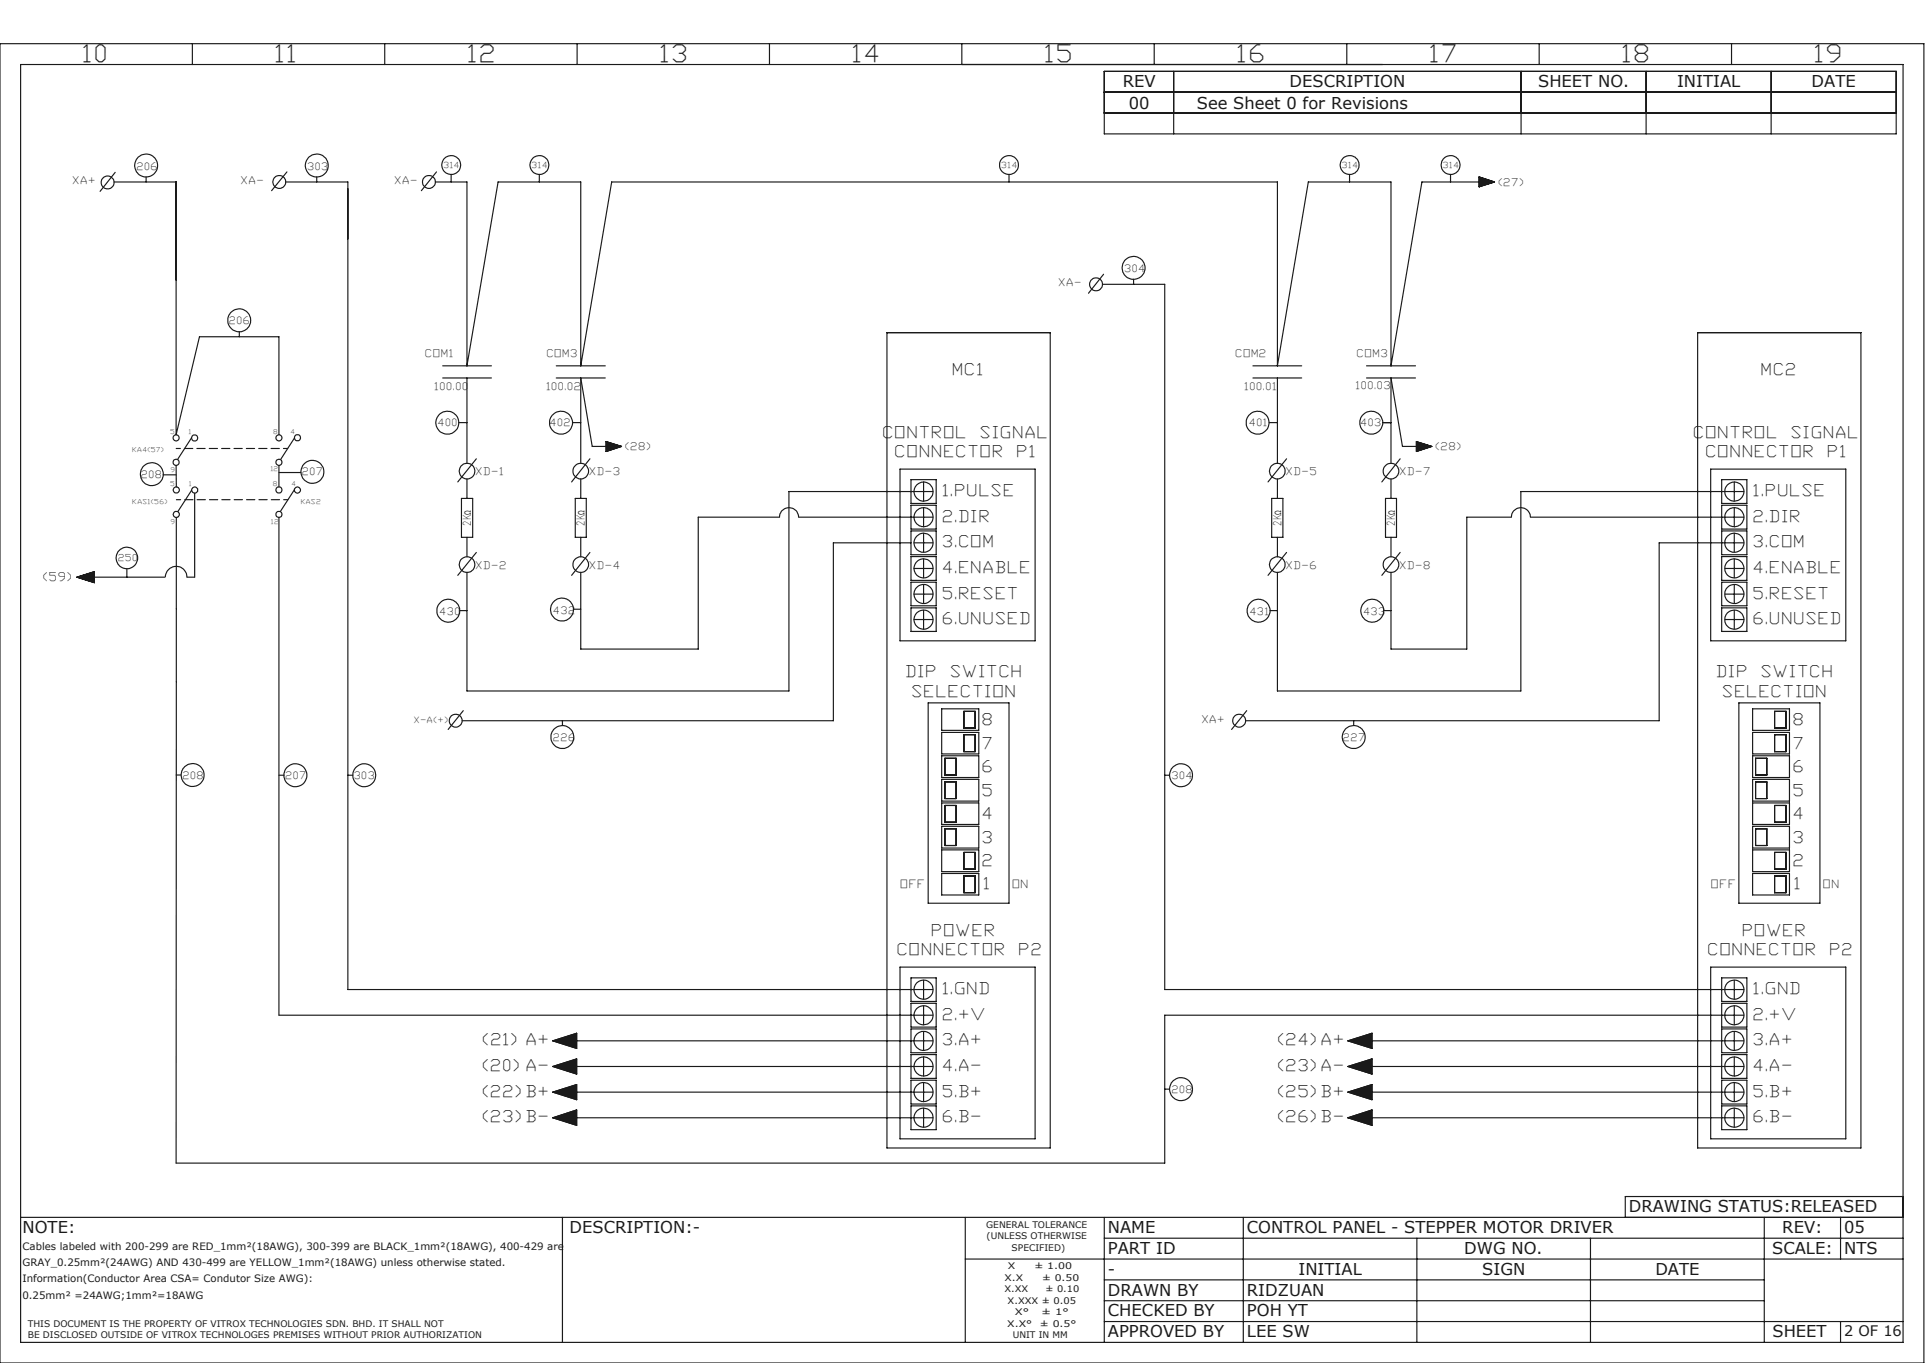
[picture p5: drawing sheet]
<svg xmlns="http://www.w3.org/2000/svg" width="297mm" height="210mm" viewBox="0 0 297 210" stroke-linecap="round" stroke-linejoin="round" font-family="sans-serif">
<g fill="none" stroke="#191924" stroke-width=".18">
<path d="M0 6.7h296.4v203.3h-296.4zM3.2 9.9h290v196.9h-290zM29.6 6.7v3.2M59.3 6.7v3.2M88.9 6.7v3.2M118.5 6.7v3.2M148.2 6.7v3.2M170.1 11h122v9.6h-122zM170.1 14.2h122M170.1 17.4h122M177.8 6.7v3.2M180.8 11v9.6"/>
<path d="M207.5 6.7v3.2M234.3 11v9.6M237.1 6.7v3.2M253.6 11v9.6M266.7 6.7v3.2M272.8 11v9.6M17.6 28h9.5v39l3.6-15.1h12.3v15.1M17.7 26.6l-2.3 2.9M22.5 27.3v.7M44 28h9.6v124.5h90.1M44.2 26.5l-2.4 2.9M48.8 27.3v.7"/>
<path d="M67.1 28h4.8v28.4l4.8-28.4h12.8v28.4l4.7-28.4h102.6v28.4l4.7-28.4h12.8v28.4l4.7-28.4h8.9M67.2 26.5l-2.3 2.9M69.5 26.9v1.1M83.1 26.9v1.1M155.4 26.9v1.1M207.9 26.9v1.1M223.4 26.9v1.1M227.9 27.3l2.3 .7-2.3 .8zM36.9 51.1v.8M68.2 56.4h7.5M68.2 58.2h7.5M71.9 58.2v13.2"/>
<path d="M85.7 56.4h7.5M85.7 58.2h7.5M136.6 51.3h25.2v125.6h-25.2zM169.8 43.8h9.6v108.7h89.2M170 42.3l-2.3 2.9M174.6 43v.8M193 56.4h7.5M193 58.2h7.5M196.8 58.2v13.2M210.5 56.4h7.6M210.5 58.2h7.6M261.5 51.3h25.2v125.6h-25.2z"/>
<path d="M25.1 73.2h2M27.1 71.7l.1 3.3M27.2 79.7l-.1 99.5h152.3v-22.8h89.2M29.5 67.5l-2.1 3.3M29.5 75.5l-2.1 3.3M30 76v12.9h-1.2a1.66 1.66 0 0 0-1.7-1.6 1.66 1.66 0 0 0-1.6 1.6M43 71.7v3.3M43 79.7v76.7h100.7M43 72.8h3.4M45.3 75.5l-2.1 3.3M45.4 67.5l-2.1 3.3M70.7 65.1h1.2"/>
<path d="M71.1 76.8h1.7v6h-1.7zM71.9 73.8v3M73.4 70.7l-2.9 3.6M88.2 65.1h1.3M88.6 76.8h1.7v6h-1.7zM89.5 73.8v3M90.9 70.7l-2.8 3.6M93.4 68l2.3 .8-2.3 .8zM93.4 68.8h-2.2l-1.7-10.6v13.2M138.6 72.3h20.9v26.4h-20.9zM140.3 77.8h3.9v3.7h-3.9zM140.3 73.9h3.9v3.7h-3.9z"/>
<path d="M142.3 74.3v2.9M142.3 78.2v3M143.7 79.7h-20.7a1.46 1.46 0 0 0-1.5-1.5 1.46 1.46 0 0 0-1.4 1.5h-12.5v20.3h-18.1v-11.8M143.7 75.7h-22.2v30.8h-49.6v-18.3M195.5 65.1h1.3M195.9 76.8h1.7v6h-1.7zM196.8 73.8v3M198.2 70.7l-2.9 3.6M213 65.1h1.3M213.4 76.8h1.7v6h-1.7zM214.3 73.8v3M215.7 70.7l-2.8 3.6"/>
<path d="M218.2 68.8h-2.2l-1.7-10.6v13.2M218.2 68l2.4 .8-2.4 .8zM263.5 72.3h20.8v26.4h-20.8zM265.2 77.8h3.9v3.7h-3.9zM265.2 73.9h3.9v3.7h-3.9zM267.2 74.3v2.9M267.2 78.2v3M268.6 79.7h-32.8a1.46 1.46 0 0 0-1.5-1.5 1.46 1.46 0 0 0-1.5 1.5h-6.8v20.3h-11.7v-11.8M268.6 75.7h-34.3v30.8h-37.5v-18.3M11.9 88.9l2.6-.8v1.7zM14.5 88.9h10.9M19.5 87.6v1.3"/>
<path d="M70.8 94.1h1.1M71.9 82.8v3M73.4 85.1l-2.9 3.5M88.3 93.9h1.2M89.5 82.8v3M90.9 85.1l-2.8 3.5M140.3 83.6h-11.9v27.4h-57.2M140.3 85.8h3.9v3.6h-3.9zM140.3 81.8h3.9v3.7h-3.9zM140.3 93.7h3.9v3.6h-3.9zM140.3 89.7h3.9v3.6h-3.9zM140.8 83.6h2.9"/>
<path d="M140.8 87.6h2.9M140.8 91.5h2.9M140.8 95.5h2.9M142.3 82.2v2.9M142.3 86.1v2.9M142.3 90.1v2.9M142.3 94v2.9M195.7 94.1h1.1M196.8 82.8v3M198.2 85.1l-2.9 3.5M213.1 94.1h1.2M214.3 82.8v3"/>
<path d="M215.7 85.1l-2.8 3.5M265.2 81.8h3.9v3.7h-3.9zM265.2 85.8h3.9v3.6h-3.9zM265.2 89.7h3.9v3.6h-3.9zM265.2 93.7h3.9v3.6h-3.9zM265.7 87.6h2.9M265.7 91.5h2.9M265.7 95.5h2.9M267.2 82.2v2.9M267.2 86.1v2.9M267.2 90.1v2.9M267.2 94v2.9"/>
<path d="M268.6 83.6h-13v27.4h-63.7M27.1 119.4h.8M43 119.4h.7M53.6 119.4h.7M71.4 109.5l-2.4 2.9M86.6 111v.8M143 108.3h12.4v30.9h-12.4zM145.1 109.2h5.7v3.3h-5.7zM145.1 112.8h5.7v3.4h-5.7zM145.1 116.4h5.7v3.4h-5.7zM145.6 116.8h1.7v2.6h-1.7zM148.5 109.6h1.7v2.6h-1.7z"/>
<path d="M148.5 113.2h1.7v2.6h-1.7zM179.4 119.4h.8M192.1 109.5l-2.4 2.9M208.5 111v.8M267.9 108.3h12.5v30.9h-12.5zM270 109.2h5.7v3.3h-5.7zM270 116.4h5.7v3.4h-5.7zM270 112.8h5.7v3.4h-5.7zM270.4 116.8h1.8v2.6h-1.8zM273.4 109.6h1.7v2.6h-1.7zM273.4 113.2h1.7v2.6h-1.7zM145.1 120.1h5.7v3.3h-5.7z"/>
<path d="M145.1 123.7h5.7v3.3h-5.7zM145.1 127.3h5.7v3.4h-5.7zM145.1 130.9h5.7v3.4h-5.7zM145.1 134.6h5.7v3.3h-5.7zM145.6 124.1h1.7v2.6h-1.7zM145.6 120.5h1.7v2.5h-1.7zM145.6 127.7h1.7v2.6h-1.7zM148.5 131.3h1.7v2.6h-1.7zM148.5 135h1.7v2.5h-1.7zM270 123.7h5.7v3.3h-5.7zM270 130.9h5.7v3.4h-5.7zM270 127.3h5.7v3.4h-5.7z"/>
<path d="M270 120.1h5.7v3.3h-5.7zM270 134.6h5.7v3.3h-5.7zM270.4 120.5h1.8v2.5h-1.8zM270.4 127.7h1.8v2.6h-1.8zM273.4 124.1h1.7v2.6h-1.7zM273.4 131.3h1.7v2.6h-1.7zM273.4 135h1.7v2.5h-1.7zM138.6 149h20.9v26.5h-20.9zM140.3 154.6h3.9v3.6h-3.9zM140.3 158.5h3.9v3.7h-3.9zM140.3 150.7h3.9v3.6h-3.9zM142.3 151v2.9"/>
<path d="M142.3 155v2.9M142.3 158.9v2.9M263.5 149h20.8v26.5h-20.8zM265.2 150.7h3.9v3.6h-3.9zM265.2 154.6h3.9v3.6h-3.9zM265.2 158.5h3.9v3.7h-3.9zM267.2 151v2.9M267.2 155v2.9M267.2 158.9v2.9M85.2 160.4l3.6-1.2v2.3zM85.2 164.3l3.6-1.1v2.3zM85.2 168.3l3.6-1.2v2.3z"/>
<path d="M85.2 172.2l3.6-1.2v2.4zM88.8 160.4h54.9M88.8 164.3h54.9M88.8 168.3h54.9M88.8 172.2h54.9M140.3 162.5h3.9v3.6h-3.9zM140.3 170.4h3.9v3.7h-3.9zM140.3 166.4h3.9v3.7h-3.9zM142.3 162.8v3M142.3 166.8v2.9M142.3 170.7v3M179.4 167.8h.8"/>
<path d="M207.6 160.4l3.7-1.2v2.3zM207.6 164.3l3.7-1.1v2.3zM207.6 168.3l3.7-1.2v2.3zM207.6 172.2l3.7-1.2v2.4zM211.3 160.4h57.3M211.3 164.3h57.3M211.3 168.3h57.3M211.3 172.2h57.3M265.2 162.5h3.9v3.6h-3.9zM265.2 166.4h3.9v3.7h-3.9zM265.2 170.4h3.9v3.7h-3.9zM267.2 162.8v3"/>
<path d="M267.2 166.8v2.9M267.2 170.7v3M3.2 187.6h290M86.6 187.6v19.2M148.7 194h144.5M148.7 187.6v19.2M170.1 197.2h101.7M170.1 190.8h123.1M170.1 187.6v19.2M191.5 187.6v19.2M218.3 190.8v16M245 190.8v16"/>
<path d="M271.8 187.6v19.2M283.5 187.6v6.4M293.2 184.4h-42.8v3.2M170.1 203.6h123.1M170.1 200.4h101.7M283.5 203.6v3.2"/>
<circle cx="16.6" cy="28.1" r=".99"/>
<circle cx="22.5" cy="25.5" r="1.77"/>
<circle cx="43" cy="28" r="1.01"/>
<circle cx="48.8" cy="25.5" r="1.77"/>
<circle cx="66.1" cy="28" r="1"/>
<circle cx="69.5" cy="25.4" r="1.46"/>
<circle cx="83.1" cy="25.4" r="1.46"/>
<circle cx="155.4" cy="25.4" r="1.45"/>
<circle cx="207.9" cy="25.4" r="1.46"/>
<circle cx="223.5" cy="25.4" r="1.46"/>
<circle cx="36.9" cy="49.4" r="1.77"/>
<circle cx="168.8" cy="43.8" r="1"/>
<circle cx="174.6" cy="41.3" r="1.77"/>
<circle cx="23.4" cy="73.1" r="1.77"/>
<circle cx="27.1" cy="67.5" r=".47"/>
<circle cx="27.1" cy="71.2" r=".47"/>
<circle cx="27.2" cy="75.5" r=".47"/>
<circle cx="27.2" cy="79.2" r=".47"/>
<circle cx="30" cy="67.5" r=".48"/>
<circle cx="30" cy="75.5" r=".47"/>
<circle cx="42.9" cy="75.5" r=".48"/>
<circle cx="43" cy="79.2" r=".47"/>
<circle cx="43" cy="67.5" r=".47"/>
<circle cx="43" cy="71.2" r=".47"/>
<circle cx="45.8" cy="67.4" r=".48"/>
<circle cx="45.8" cy="75.5" r=".47"/>
<circle cx="48.1" cy="72.7" r="1.76"/>
<circle cx="68.9" cy="65.1" r="1.76"/>
<circle cx="72" cy="72.6" r="1.21"/>
<circle cx="86.4" cy="65.1" r="1.77"/>
<circle cx="89.5" cy="72.6" r="1.2"/>
<circle cx="142.3" cy="79.7" r="1.46"/>
<circle cx="142.3" cy="75.7" r="1.45"/>
<circle cx="193.7" cy="65.1" r="1.77"/>
<circle cx="196.8" cy="72.6" r="1.2"/>
<circle cx="211.2" cy="65.1" r="1.77"/>
<circle cx="214.3" cy="72.6" r="1.2"/>
<circle cx="267.2" cy="79.7" r="1.47"/>
<circle cx="267.2" cy="75.7" r="1.46"/>
<circle cx="19.6" cy="86" r="1.65"/>
<circle cx="69.1" cy="94.1" r="1.77"/>
<circle cx="72" cy="87" r="1.21"/>
<circle cx="86.6" cy="93.9" r="1.77"/>
<circle cx="89.5" cy="87" r="1.2"/>
<circle cx="142.3" cy="91.5" r="1.46"/>
<circle cx="142.3" cy="83.6" r="1.46"/>
<circle cx="142.3" cy="87.6" r="1.46"/>
<circle cx="142.3" cy="95.5" r="1.46"/>
<circle cx="193.9" cy="94.1" r="1.77"/>
<circle cx="196.8" cy="87" r="1.2"/>
<circle cx="211.4" cy="94.1" r="1.77"/>
<circle cx="214.3" cy="87" r="1.2"/>
<circle cx="267.2" cy="91.5" r="1.47"/>
<circle cx="267.2" cy="83.6" r="1.47"/>
<circle cx="267.2" cy="87.6" r="1.47"/>
<circle cx="267.2" cy="95.5" r="1.47"/>
<circle cx="29.7" cy="119.4" r="1.77"/>
<circle cx="45.5" cy="119.4" r="1.76"/>
<circle cx="56.1" cy="119.4" r="1.76"/>
<circle cx="70.2" cy="111" r=".99"/>
<circle cx="86.6" cy="113.6" r="1.77"/>
<circle cx="181.9" cy="119.4" r="1.76"/>
<circle cx="190.9" cy="111" r=".99"/>
<circle cx="208.5" cy="113.6" r="1.77"/>
<circle cx="142.3" cy="152.5" r="1.46"/>
<circle cx="142.3" cy="156.4" r="1.46"/>
<circle cx="267.2" cy="152.5" r="1.47"/>
<circle cx="267.2" cy="156.4" r="1.47"/>
<circle cx="142.3" cy="164.3" r="1.46"/>
<circle cx="142.3" cy="172.2" r="1.46"/>
<circle cx="142.3" cy="168.3" r="1.46"/>
<circle cx="142.3" cy="160.4" r="1.45"/>
<circle cx="181.9" cy="167.8" r="1.77"/>
<circle cx="267.2" cy="172.2" r="1.47"/>
<circle cx="267.2" cy="164.3" r="1.47"/>
<circle cx="267.2" cy="168.3" r="1.47"/>
<circle cx="267.2" cy="160.4" r="1.46"/>
</g>
<path d="M85.2 160.4l3.6-1.2v2.3zM85.2 164.3l3.6-1.1v2.3zM85.2 168.3l3.6-1.2v2.3zM85.2 172.2l3.6-1.2v2.4zM207.6 160.4l3.7-1.2v2.3zM207.6 164.3l3.7-1.1v2.3zM207.6 168.3l3.7-1.2v2.3zM207.6 172.2l3.7-1.2v2.4z" fill="none" stroke="#000" stroke-width=".18"/>
<path d="M44.3 69.1h-17.2M44.3 77h-17.1" fill="none" stroke="#191924" stroke-width=".18" stroke-dasharray="1.3 .6" stroke-dashoffset=".6"/>
<path d="M11.9 88.9l2.6 .9v-1.7zM93.4 68v1.6l2.3-.8zM218.2 68v1.6l2.4-.8zM227.9 27.3v1.5l2.3-.8zM85.2 160.4l3.6 1.1v-2.3zM85.2 164.3l3.6 1.2v-2.3zM85.2 168.3l3.6 1.1v-2.3zM85.2 172.2l3.6 1.2v-2.4zM207.6 160.4l3.7 1.1v-2.3zM207.6 164.3l3.7 1.2v-2.3zM207.6 168.3l3.7 1.1v-2.3zM207.6 172.2l3.7 1.2v-2.4z" fill-rule="evenodd" fill="#191924"/>
<g font-size="3.6" fill="#191924">
<text x="13" y="9.6">10</text>
<text x="42.6" y="9.6">11</text>
<text x="72.3" y="9.6">12</text>
<text x="101.9" y="9.6">13</text>
<text x="131.5" y="9.6">14</text>
<text x="161.2" y="9.6">15</text>
<text x="190.8" y="9.6">16</text>
<text x="220.4" y="9.6">17</text>
<text x="250.1" y="9.6">18</text>
<text x="279.7" y="9.6">19</text>
</g>
<g font-size="2.5" fill="#191924">
<text x="172.9" y="13.4">REV</text>
<text x="173.9" y="16.8">00</text>
<text x="184.4" y="16.8">See Sheet 0 for Revisions</text>
<text x="198.7" y="13.4">DESCRIPTION</text>
<text x="236.9" y="13.4">SHEET NO.</text>
<text x="258.3" y="13.4">INITIAL</text>
<text x="279.1" y="13.4">DATE</text>
<text x="146.9" y="57.8">MC1</text>
<text x="271.5" y="57.8">MC2</text>
<text x="136.1" y="67.4">CONTROL</text>
<text x="138" y="70.4">CONNECTOR</text>
<text x="151.2" y="67.4">SIGNAL</text>
<text x="156.8" y="70.4">P1</text>
<text x="261" y="67.4">CONTROL</text>
<text x="262.9" y="70.4">CONNECTOR</text>
<text x="276.1" y="67.4">SIGNAL</text>
<text x="281.7" y="70.4">P1</text>
<text x="145.3" y="76.4">1.PULSE</text>
<text x="270.2" y="76.4">1.PULSE</text>
<text x="145.3" y="80.4">2.DIR</text>
<text x="270.2" y="80.4">2.DIR</text>
<text x="145.3" y="84.3">3.COM</text>
<text x="145.3" y="88.3">4.ENABLE</text>
<text x="270.2" y="88.3">4.ENABLE</text>
<text x="270.2" y="84.3">3.COM</text>
<text x="145.3" y="92.2">5.RESET</text>
<text x="270.2" y="92.2">5.RESET</text>
<text x="145.3" y="96.2">6.UNUSED</text>
<text x="270.2" y="96.2">6.UNUSED</text>
<text x="139.7" y="104.3">DIP</text>
<text x="140.6" y="107.3">SELECTION</text>
<text x="146.6" y="104.3">SWITCH</text>
<text x="264.6" y="104.3">DIP</text>
<text x="265.5" y="107.3">SELECTION</text>
<text x="271.4" y="104.3">SWITCH</text>
<text x="151.5" y="111.7">8</text>
<text x="276.4" y="111.7">8</text>
<text x="151.5" y="115.4">7</text>
<text x="151.5" y="119">6</text>
<text x="276.4" y="119">6</text>
<text x="276.4" y="115.4">7</text>
<text x="151.5" y="122.6">5</text>
<text x="276.4" y="122.6">5</text>
<text x="151.5" y="126.2">4</text>
<text x="151.5" y="129.8">3</text>
<text x="276.4" y="129.8">3</text>
<text x="276.4" y="126.2">4</text>
<text x="151.5" y="133.5">2</text>
<text x="151.7" y="137">1</text>
<text x="276.4" y="133.5">2</text>
<text x="276.6" y="137">1</text>
<text x="138.3" y="147.1">CONNECTOR</text>
<text x="143.7" y="144.2">POWER</text>
<text x="157.1" y="147.1">P2</text>
<text x="263.2" y="147.2">CONNECTOR</text>
<text x="268.6" y="144.2">POWER</text>
<text x="282" y="147.2">P2</text>
<text x="145.3" y="153.2">1.GND</text>
<text x="270.2" y="153.2">1.GND</text>
<text x="74.5" y="161.1">(21) A+</text>
<text x="145.3" y="161.1">3.A+</text>
<text x="145.3" y="157.1">2.+V</text>
<text x="197" y="161.1">(24)A+</text>
<text x="270.2" y="157.1">2.+V</text>
<text x="270.2" y="161.1">3.A+</text>
<text x="74.5" y="165">(20) A-</text>
<text x="145.3" y="165">4.A-</text>
<text x="197" y="165">(23)A-</text>
<text x="270.2" y="165">4.A-</text>
<text x="74.5" y="169">(22)B+</text>
<text x="74.5" y="172.9">(23)B-</text>
<text x="145.3" y="169">5.B+</text>
<text x="145.3" y="172.9">6.B-</text>
<text x="197" y="169">(25)B+</text>
<text x="197" y="172.9">(26)B-</text>
<text x="270.2" y="169">5.B+</text>
<text x="270.2" y="172.9">6.B-</text>
<text x="3.5" y="190">NOTE:</text>
<text x="87.7" y="190">DESCRIPTION:-</text>
<text x="170.7" y="190">NAME</text>
<text x="192.1" y="190">CONTROL PANEL - STEPPER MOTOR DRIVER</text>
<text x="250.9" y="186.8">DRAWING STATUS:RELEASED</text>
<text x="274.6" y="190">REV:</text>
<text x="284.1" y="190">05</text>
<text x="170.7" y="193.2">PART ID</text>
<text x="170.7" y="196.4">-</text>
<text x="200" y="196.4">INITIAL</text>
<text x="225.6" y="193.2">DWG NO.</text>
<text x="228.3" y="196.4">SIGN</text>
<text x="255" y="196.4">DATE</text>
<text x="273" y="193.2">SCALE:</text>
<text x="284.1" y="193.2">NTS</text>
<text x="170.7" y="199.6">DRAWN BY</text>
<text x="170.7" y="202.8">CHECKED BY</text>
<text x="192.1" y="202.8">POH YT</text>
<text x="192.1" y="199.6">RIDZUAN</text>
<text x="170.7" y="206">APPROVED BY</text>
<text x="192.1" y="206">LEE SW</text>
<text x="273" y="206">SHEET</text>
</g>
<text font-size="2.2" fill="#191924" x="284.1" y="205.8">2 OF 16</text>
<text font-size="1.8" fill="#191924" x="6.8" y="89.6">(59)</text>
<g font-size="1.7" fill="#191924">
<text x="138.8" y="136.9">OFF</text>
<text x="156.1" y="136.9">ON</text>
<text x="263.7" y="136.9">OFF</text>
<text x="281" y="136.9">ON</text>
</g>
<g font-size="1.6" fill="#191924">
<text x="11.3" y="28.4">XA+</text>
<text x="37.2" y="28.4">XA-</text>
<text x="60.9" y="28.4">XA-</text>
<text x="230.9" y="28.6">(27)</text>
<text x="163.2" y="44.1">XA-</text>
<text x="65.6" y="55">COM1</text>
<text x="84.3" y="55">COM3</text>
<text x="190.4" y="55">COM2</text>
<text x="209.1" y="55">COM3</text>
<text x="67.1" y="60.1">100.00</text>
<text x="84.3" y="60.1">100.02</text>
<text x="191.8" y="60.1">100.01</text>
<text x="209" y="60">100.03</text>
<text x="96.4" y="69.4">(28)</text>
<text x="221.2" y="69.4">(28)</text>
<text x="73.4" y="73.3">XD-1</text>
<text x="90.9" y="73.3">XD-3</text>
<text x="198.2" y="73.3">XD-5</text>
<text x="215.7" y="73.3">XD-7</text>
<text x="72.5" y="81" transform="rotate(-90 72.5 81)">2K</text>
<text x="90.1" y="81" transform="rotate(-90 90.1 81)">2K</text>
<text x="197.4" y="81" transform="rotate(-90 197.4 81)">2K</text>
<text x="214.9" y="81" transform="rotate(-90 214.9 81)">2K</text>
<text x="73.4" y="87.7">XD-2</text>
<text x="90.9" y="87.7">XD-4</text>
<text x="198.2" y="87.7">XD-6</text>
<text x="215.7" y="87.7">XD-8</text>
<text x="185.2" y="111.4">XA+</text>
<text x="3.5" y="192.6">Cables labeled with 200-299 are RED_1mm²(18AWG), 300-399 are BLACK_1mm²(18AWG), 400-429 are</text>
<text x="3.5" y="195.1">GRAY_0.25mm²(24AWG) AND 430-499 are YELLOW_1mm²(18AWG) unless otherwise stated.</text>
<text x="3.5" y="197.6">Information(Conductor Area CSA= Condutor Size AWG):</text>
<text x="3.5" y="200.1">0.25mm² =24AWG;1mm²=18AWG</text>
</g>
<g font-size="1.5" fill="#191924">
<text x="21.2" y="26.1">206</text>
<text x="47.5" y="26.1">303</text>
<text x="173.3" y="41.9">304</text>
<text x="35.4" y="49.9">206</text>
<text x="67.5" y="65.7">400</text>
<text x="84.8" y="65.7">402</text>
<text x="192.5" y="65.7">401</text>
<text x="209.7" y="65.7">403</text>
<text x="21.9" y="73.6">208</text>
<text x="46.6" y="73.2">207</text>
<text x="67.8" y="94.7">430</text>
<text x="85.3" y="94.6">432</text>
<text x="192.6" y="94.7">431</text>
<text x="210.1" y="94.7">433</text>
<text x="85.3" y="114.2">226</text>
<text x="207" y="114.2">227</text>
<text x="28.3" y="120">208</text>
<text x="44.1" y="120">207</text>
<text x="54.6" y="120">303</text>
<text x="180.6" y="120.1">304</text>
<text x="180.6" y="168.4">208</text>
</g>
<g font-size="1.4" fill="#191924">
<text x="18.3" y="86.5">250</text>
<text x="151.9" y="189.1">GENERAL TOLERANCE</text>
<text x="152" y="190.9">(UNLESS OTHERWISE</text>
<text x="154.7" y="197.3">X.X</text>
<text x="155.2" y="195.5">X</text>
<text x="155.8" y="192.7">SPECIFIED)</text>
<text x="159.4" y="195.5">± 1.00</text>
<text x="160.5" y="197.3">± 0.50</text>
<text x="154.7" y="199.1">X.XX</text>
<text x="155.2" y="200.9">X.XXX ± 0.05</text>
<text x="156.4" y="202.6">X°</text>
<text x="160.4" y="202.6">± 1°</text>
<text x="161.1" y="199.1">± 0.10</text>
<text x="4.3" y="204.4">THIS DOCUMENT IS THE PROPERTY OF VITROX TECHNOLOGIES SDN. BHD. IT SHALL NOT</text>
<text x="4.3" y="206.2">BE DISCLOSED OUTSIDE OF VITROX TECHNOLOGES PREMISES WITHOUT PRIOR AUTHORIZATION</text>
<text x="155.2" y="204.4">X.X°</text>
<text x="156" y="206.2">UNIT IN MM</text>
<text x="160.2" y="204.4">± 0.5°</text>
</g>
<g font-size="1.3" fill="#191924">
<text x="68.4" y="25.9">314</text>
<text x="82" y="25.9">314</text>
<text x="154.3" y="25.9">314</text>
<text x="206.8" y="25.9">314</text>
<text x="222.4" y="25.9">314</text>
<text x="72.5" y="79.3" transform="rotate(-90 72.5 79.3)">Ω</text>
<text x="90" y="79.3" transform="rotate(-90 90 79.3)">Ω</text>
<text x="197.3" y="79.3" transform="rotate(-90 197.3 79.3)">Ω</text>
<text x="214.9" y="79.3" transform="rotate(-90 214.9 79.3)">Ω</text>
<text x="63.8" y="111.4">X-A(+)</text>
</g>
<g font-size="1" fill="#191924">
<text x="20.5" y="69.6">KA4(57)</text>
<text x="26.3" y="66.8">5</text>
<text x="29.2" y="66.9">1</text>
<text x="42.2" y="66.8">8</text>
<text x="44.8" y="66.9">4</text>
<text x="20.5" y="77.7">KAS1(56)</text>
<text x="26.3" y="74.9">5</text>
<text x="26.3" y="72.8">9</text>
<text x="29.2" y="74.9">1</text>
<text x="41.7" y="72.5">12</text>
<text x="42.2" y="74.9">8</text>
<text x="45" y="74.9">4</text>
<text x="46.4" y="77.7">KAS2</text>
<text x="26.4" y="80.8">9</text>
<text x="41.8" y="80.7">12</text>
</g>
</svg>
